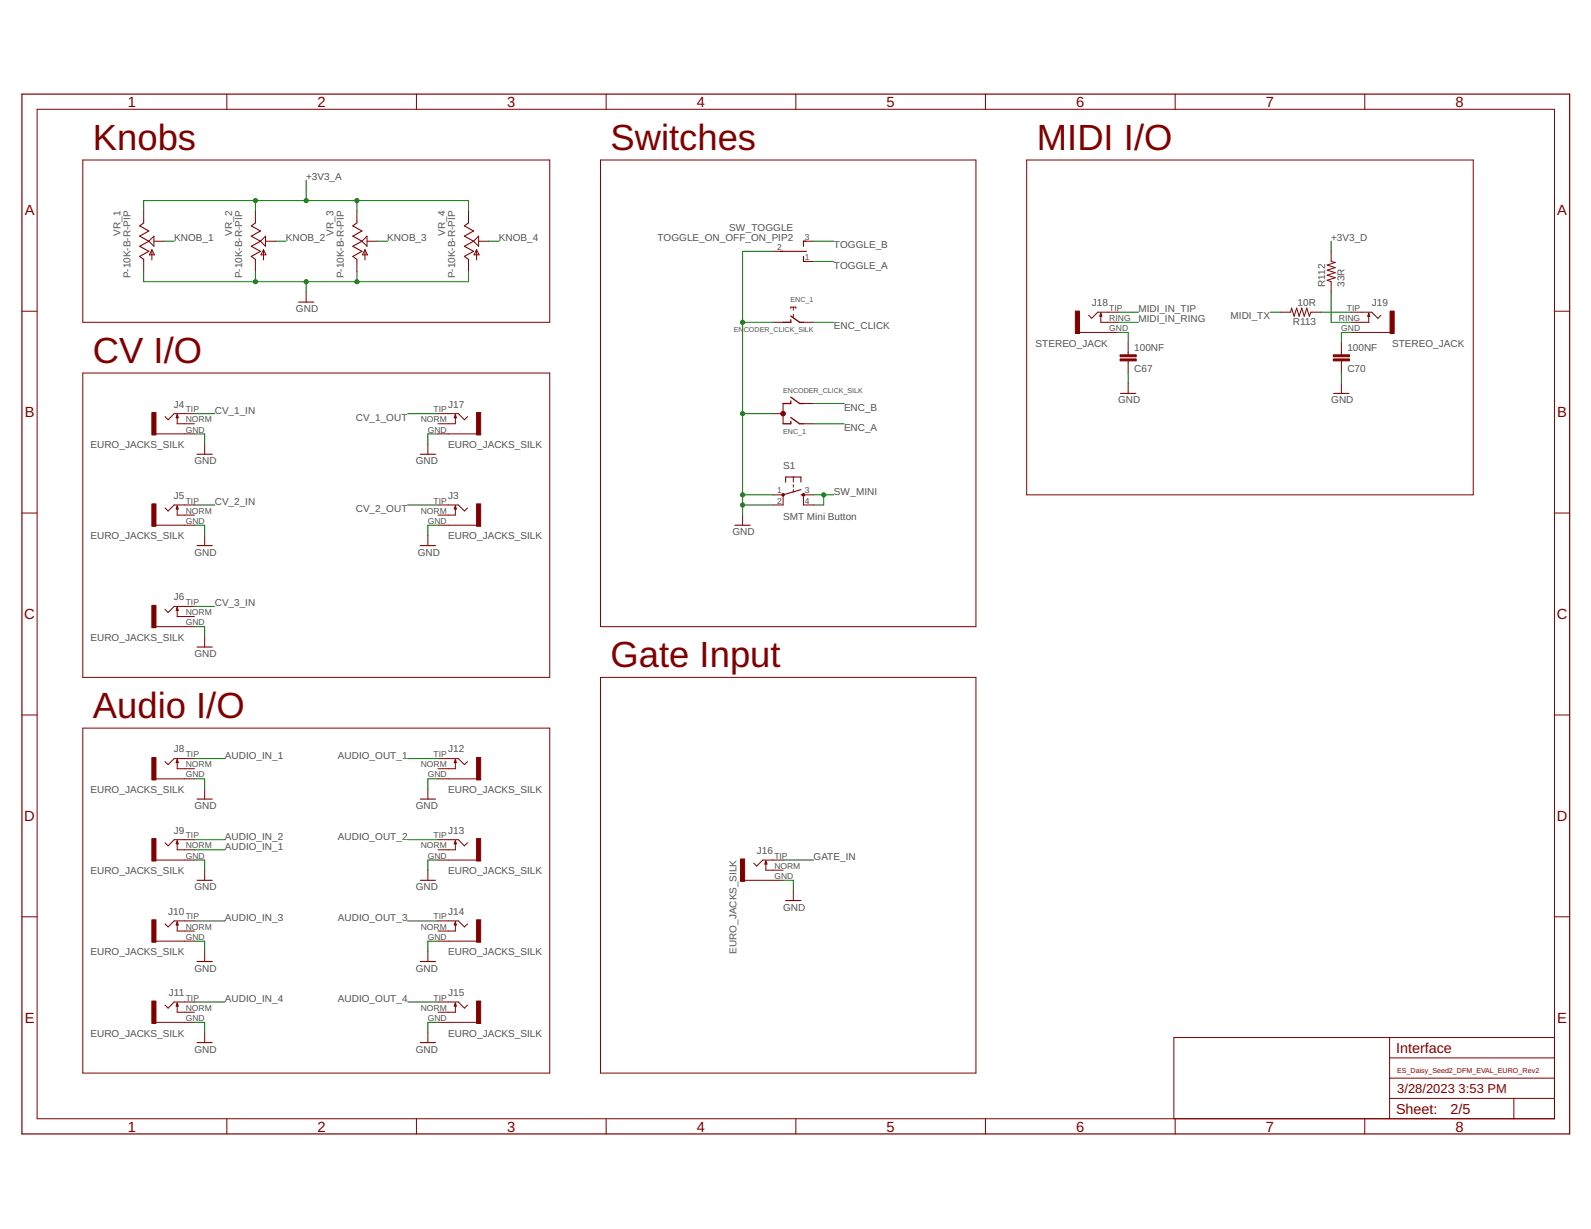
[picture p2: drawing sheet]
<svg xmlns="http://www.w3.org/2000/svg" width="279mm" height="216mm" viewBox="0 0 279 216" stroke-linecap="round" stroke-linejoin="round" font-family="sans-serif">
<g fill="none" stroke="#800000" stroke-width=".18">
<path d="M6.5 19.2h266.5v177.3h-266.5zM39.8 16.5v2.7M73.1 16.5v2.7M106.4 16.5v2.7M139.8 16.5v2.7M173.1 16.5v2.7M206.4 16.5v2.7M239.7 16.5v2.7M14.5 28.1h82v28.5h-82zM25.2 37v2.2M44.9 37v2.2M62.7 37v2.2"/>
<path d="M82.3 37v2.2M105.5 28.1h65.9v82h-65.9zM180.3 28.1h78.4v58.8h-78.4zM3.9 54.7h2.6M25.2 45.6v2.1M26.1 42.4l.9-.9v1.8zM26.7 43.9v1.8M26.7 43.9l.4 .9h-.9zM27 42.4h1.8M44.9 45.6v2.1M45.7 42.4l.9-.9v1.8zM46.3 43.9l.4 .9h-.9z"/>
<path d="M46.3 43.9v1.8M46.6 42.4h1.8M53.8 51.3v1.8M62.7 45.6v2.1M63.6 42.4l.9-.9v1.8zM64.1 43.9l.4 .9h-.9zM64.1 43.9v1.8M64.5 42.4h1.7M82.3 45.6v2.1M83.2 42.4l.9-.9v1.8zM83.7 43.9l.4 .9h-.9zM83.7 43.9v1.8"/>
<path d="M84.1 42.4h1.7M135.7 56.6h1.8M135.7 44.2h1.8M138.9 54.2v-.2h.9v.2M139.3 54v.5M139.3 55.2v.5M141.1 56.6h1.8M141.1 42.4h1.8M141.1 45.9h1.8M189.6 58.4h6.7M193.3 55v1.6h3M196.3 54.8h-3.5l-1.1 1.1-.5-.5"/>
<path d="M224.9 54.8h1.8l.1-.7 .5 1.5 .4-1.5 .5 1.5 .4-1.5 .4 1.5 .5-1.5 .4 1.5 .3-.8h1.8M233.8 44.2v1.7l.7 .2-1.4 .5 1.4 .4-1.4 .5 1.4 .4-1.4 .4 1.4 .5-1.4 .4 .7 .3v1.8M237.3 54.8h3.6l1.1 1.1 .5-.5M237.3 58.4h6.8M240.4 55v1.6h-3.1M273 54.7h2.7M14.5 65.5h82v53.5h-82zM27.4 76.2h6.7M31.1 72.8v1.6h3M34.1 72.7h-3.5l-1.1 1-.5-.5M35.9 78v1.8M75.1 78v1.8"/>
<path d="M76.9 72.7h3.6l1.1 1 .5-.5M76.9 76.2h6.8M80 72.8v1.6h-3.1M135.7 72.7h1.8M137.5 70.9v3.5M141.1 74.4h1.8M141.1 70.9h1.8M198.1 60.2v2.1M198.1 63.4v2.1M198.1 67.3v1.8M235.6 60.2v2.1M235.6 63.4v2.1"/>
<path d="M235.6 67.3v1.8M3.9 90.1h2.6M27.4 92.3h6.7M31.1 88.9v1.6h3M34.1 88.7h-3.5l-1.1 1.1-.5-.6M35.9 94v1.8M75.1 94v1.8M76.9 88.7h3.6l1.1 1.1 .5-.6M76.9 92.3h6.8M80 88.9v1.6h-3.1M130.4 90.5v1.8M135.7 86.9h1.8v1.8h-1.8"/>
<path d="M139.3 83.8v.9M139.3 85.1v.5M139.3 86v.5M142.9 86.9h-1.8v1.8h1.8M273 90.1h2.7M27.4 110.1h6.7M31.1 106.7v1.6h3M34.1 106.5h-3.5l-1.1 1.1-.5-.5M35.9 111.9v1.8M105.5 119h65.9v69.5h-65.9zM3.9 125.6h2.6M14.5 127.9h82v60.6h-82z"/>
<path d="M27.4 136.8h6.7M31.1 133.4v1.6h3M34.1 133.3h-3.5l-1.1 1-.5-.5M35.9 138.6v1.8M75.1 138.6v1.8M76.9 133.3h3.6l1.1 1 .5-.5M76.9 136.8h6.8M80 133.4v1.6h-3.1M273 125.6h2.7M27.4 151.1h6.7M31.1 147.7v1.6h3M34.1 147.5h-3.5l-1.1 1.1-.5-.5"/>
<path d="M35.9 152.9v1.7M75.1 152.9v1.7M76.9 147.5h3.6l1.1 1.1 .5-.5M76.9 151.1h6.8M80 147.7v1.6h-3.1M130.7 154.6h6.8M134.5 151.3v1.6h3M137.5 151.1h-3.5l-1.1 1-.5-.5M139.3 156.4v1.8M3.9 161.1h2.6M27.4 165.3h6.7M27.4 179.6h6.7"/>
<path d="M31.1 161.9v1.7h3M31.1 176.2v1.6h3M34.1 161.8h-3.5l-1.1 1-.5-.5M34.1 176h-3.5l-1.1 1.1-.5-.5M35.9 167.1v1.8M75.1 167.1v1.8M76.9 161.8h3.6l1.1 1 .5-.5M76.9 165.3h6.8M76.9 176h3.6l1.1 1.1 .5-.5M76.9 179.6h6.8M80 161.9v1.7h-3.1M80 176.2v1.6h-3.1"/>
<path d="M273 161.1h2.7M35.9 181.4v1.8M39.8 196.5v2.7M73.1 196.5v2.7M75.1 181.4v1.8M106.4 196.5v2.7M139.8 196.5v2.7M173.1 196.5v2.7M206.4 196.5v2.7M239.7 196.5v2.7M244 193h29M244 182.3v14.2"/>
<path d="M244 189.4h29M244 185.8h29M265.9 193v3.5M273 182.3h-66.9v14.2"/>
</g>
<path d="M3.9 16.5h271.8v182.7h-271.8z" fill="none" stroke="#800000" stroke-width=".21"/>
<g fill="none" stroke="#800000" stroke-width=".19">
<path d="M25.2 39.2l-.7 .5 1.6 .9-1.6 .9 1.6 .9-1.6 .9 1.6 .9-1.6 .8 .7 .6M44.9 39.2l-.8 .5 1.6 .9-1.6 .9 1.6 .9-1.6 .9 1.6 .9-1.6 .8 .8 .6M62.7 39.2l-.7 .5 1.6 .9-1.6 .9 1.6 .9-1.6 .9 1.6 .9-1.6 .8 .7 .6M82.3 39.2l-.7 .5 1.6 .9-1.6 .9 1.6 .9-1.6 .9 1.6 .9-1.6 .8 .7 .6M52.4 53.1h2.7M137.1 44.2h4.5M141.1 45v.9h.4M141.5 42.4h-.4v.9M193.3 55l.2 .6h-.4zM240.4 55l.1 .6h-.3zM31.1 72.8l.2 .6h-.4zM34.6 79.8h2.7"/>
<path d="M73.8 79.8h2.7M80 72.8l.1 .6h-.3zM196.8 69.1h2.7M234.2 69.1h2.7M31.1 88.9l.2 .5h-.4zM34.6 95.8h2.7M73.8 95.8h2.7M80 88.9l.1 .5h-.3zM129.1 92.3h2.6M138 84.7v-.9h2.7v.9M140.7 86.9h.4M140.7 86l-3.2 .9"/>
<path d="M31.1 106.7l.2 .5h-.4zM34.6 113.7h2.7M31.1 133.4l.2 .6h-.4zM80 133.4l.1 .6h-.3zM31.1 147.7l.2 .5h-.4zM34.6 140.4h2.7M34.6 154.6h2.7M73.8 140.4h2.7M73.8 154.6h2.7M80 147.7l.1 .5h-.3zM134.5 151.3l.2 .5h-.4zM138 158.2h2.7"/>
<path d="M31.1 161.9l.2 .6h-.4zM31.1 176.2l.2 .5h-.4zM34.6 168.9h2.7M73.8 168.9h2.7M80 161.9l.1 .6h-.3zM80 176.2l.1 .5h-.3zM34.6 183.2h2.7M73.8 183.2h2.7"/>
</g>
<path d="M138.9 56.2v.4h-1.4M138.9 55.5l1.5 1.1h.7M138.9 74v.4h-1.4M138.9 73.3l1.5 1.1h.7M138.9 70.4v.5h-1.4M138.9 69.8l1.5 1.1h.7" fill="none" stroke="#800000" stroke-width=".23"/>
<g fill="#800000" stroke="#800000" stroke-width=".18">
<path d="M137.4 86.8h.3v.3h-.3z" fill-rule="evenodd"/>
<path d="M140.9 86.8h.4v.3h-.4z" fill-rule="evenodd"/>
<circle cx="137.5" cy="72.7" r=".4"/>
</g>
<g fill="#800000" stroke="#800000" stroke-width=".18">
<path d="M26.7 133.1h.7v3.9h-.7z"/>
<path d="M26.7 147.3h.7v4h-.7z"/>
<path d="M26.7 161.6h.7v3.9h-.7z"/>
<path d="M26.7 175.9h.7v3.9h-.7z"/>
<path d="M83.7 133.1h.7v3.9h-.7z"/>
<path d="M83.7 147.3h.7v4h-.7z"/>
<path d="M83.7 161.6h.7v3.9h-.7z"/>
<path d="M83.7 175.9h.7v3.9h-.7z"/>
<path d="M26.7 72.5h.7v3.9h-.7z"/>
<path d="M26.7 88.5h.7v4h-.7z"/>
<path d="M26.7 106.3h.7v4h-.7z"/>
<path d="M188.8 54.7h.8v3.9h-.8z"/>
<path d="M244.1 54.7h.7v3.9h-.7z"/>
<path d="M196.7 62.3h2.8v.4h-2.8z"/>
<path d="M196.7 63.1h2.8v.3h-2.8z"/>
<path d="M234.1 62.3h2.9v.4h-2.9z"/>
<path d="M234.1 63.1h2.9v.3h-2.9z"/>
<path d="M130 150.9h.8v3.9h-.8z"/>
<path d="M83.7 88.5h.7v4h-.7z"/>
<path d="M83.7 72.5h.7v3.9h-.7z"/>
</g>
<g fill="none" stroke="#008000" stroke-width=".18">
<path d="M25.2 37v-1.8h57.1v1.8M44.9 35.2v1.8M53.8 31.7v3.5M62.7 35.2v1.8M25.2 47.7v1.8h57.1v-1.8M28.8 42.4h1.8M44.9 47.7v1.8M48.4 42.4h1.8M53.8 49.5v1.8M62.7 47.7v1.8M66.2 42.4h1.8M85.8 42.4h1.8"/>
<path d="M130.4 56.6h5.3M135.7 44.2h-5.3v46.3M142.9 56.6h3.5M142.9 42.4h3.5M142.9 45.9h3.5M196.3 56.6h3.6M196.3 58.4h1.8v1.8M196.3 54.8h3.6M223.1 54.8h1.8M232 54.8h5.3M233.8 51.3v5.3h3.5M233.8 42.4v1.8"/>
<path d="M237.3 58.4h-1.7v1.8M34.1 72.7h3.6M34.1 76.2h1.8v1.8M71.6 72.7h5.3M76.9 76.2h-1.8v1.8M130.4 72.7h5.3M142.9 74.4h5.3M142.9 70.9h5.3M198.1 65.5v1.8M235.6 65.5v1.8M34.1 88.7h3.6M34.1 92.3h1.8v1.7"/>
<path d="M71.6 88.7h5.3M76.9 92.3h-1.8v1.7M130.4 86.9h5.3M130.4 88.7h5.3M142.9 86.9h3.5M144.7 86.9v1.8h-1.8M34.1 110.1h1.8v1.8M34.1 106.5h3.6M34.1 136.8h1.8v1.8M34.1 133.3h5.4M71.6 133.3h5.3M76.9 136.8h-1.8v1.8"/>
<path d="M34.1 151.1h1.8v1.8M34.1 149.3h5.4M34.1 147.5h5.4M71.6 147.5h5.3M76.9 151.1h-1.8v1.8M137.5 151.1h5.4M137.5 154.6h1.8v1.8M34.1 165.3h1.8v1.8M34.1 179.6h1.8v1.8M34.1 161.8h5.4M34.1 176h5.4M71.6 161.8h5.3"/>
<path d="M71.6 176h5.3M76.9 165.3h-1.8v1.8M76.9 179.6h-1.8v1.8"/>
</g>
<g fill="#008000" stroke="#008000" stroke-width=".18">
<circle cx="62.7" cy="35.2" r=".36"/>
<circle cx="44.9" cy="35.2" r=".36"/>
<circle cx="53.8" cy="35.2" r=".36"/>
<circle cx="62.7" cy="49.5" r=".36"/>
<circle cx="44.9" cy="49.5" r=".36"/>
<circle cx="53.8" cy="49.5" r=".36"/>
<circle cx="130.4" cy="56.6" r=".36"/>
<circle cx="130.4" cy="72.7" r=".36"/>
<circle cx="130.4" cy="88.7" r=".36"/>
<circle cx="130.4" cy="86.9" r=".36"/>
<circle cx="144.7" cy="86.9" r=".36"/>
</g>
<g font-size="6.4" fill="#800000">
<text x="16.3" y="26.3">Knobs</text>
<text x="107.2" y="26.3">Switches</text>
<text x="182.1" y="26.3">MIDI I/O</text>
<text x="16.3" y="63.8">CV I/O</text>
<text x="107.2" y="117.2">Gate Input</text>
<text x="16.3" y="126.1">Audio I/O</text>
</g>
<g font-size="2.6" fill="#800000">
<text x="22.5" y="18.8">1</text>
<text x="55.8" y="18.8">2</text>
<text x="89.1" y="18.8">3</text>
<text x="122.4" y="18.8">4</text>
<text x="155.7" y="18.8">5</text>
<text x="189" y="18.8">6</text>
<text x="222.3" y="18.8">7</text>
<text x="255.6" y="18.8">8</text>
<text x="4.3" y="37.8">A</text>
<text x="273.5" y="37.8">A</text>
<text x="4.3" y="73.3">B</text>
<text x="273.5" y="73.3">B</text>
<text x="4.3" y="108.8">C</text>
<text x="273.4" y="108.8">C</text>
<text x="4.3" y="144.2">D</text>
<text x="273.4" y="144.2">D</text>
<text x="4.3" y="179.7">E</text>
<text x="273.5" y="179.7">E</text>
<text x="22.5" y="198.8">1</text>
<text x="55.8" y="198.8">2</text>
<text x="89.1" y="198.8">3</text>
<text x="122.4" y="198.8">4</text>
<text x="155.7" y="198.8">5</text>
<text x="189" y="198.8">6</text>
<text x="222.3" y="198.8">7</text>
<text x="255.6" y="198.8">8</text>
</g>
<g font-size="2.5" fill="#800000">
<text x="245.2" y="184.9">Interface</text>
<text x="245.2" y="195.7">Sheet:</text>
<text x="254.7" y="195.6">2/5</text>
</g>
<g font-size="2.3" fill="#800000">
<text x="245.4" y="192.1">3/28/2023</text>
<text x="256.2" y="192.1">3:53 PM</text>
</g>
<g font-size="1.8" fill="#505050">
<text x="53.8" y="31.7">+3V3_A</text>
<text x="21.1" y="41.4" transform="rotate(-90 21.1 41.4)">VR_1</text>
<text x="40.7" y="41.4" transform="rotate(-90 40.7 41.4)">VR_2</text>
<text x="58.6" y="41.4" transform="rotate(-90 58.6 41.4)">VR_3</text>
<text x="78.2" y="41.4" transform="rotate(-90 78.2 41.4)">VR_4</text>
<text x="128.1" y="40.6">SW_TOGGLE</text>
<text x="30.6" y="42.4">KNOB_1</text>
<text x="50.2" y="42.4">KNOB_2</text>
<text x="68" y="42.4">KNOB_3</text>
<text x="87.6" y="42.4">KNOB_4</text>
<text x="115.5" y="42.4">TOGGLE_ON_OFF_ON_PIP2</text>
<text x="146.4" y="47.2">TOGGLE_A</text>
<text x="146.4" y="43.6">TOGGLE_B</text>
<text x="233.8" y="42.4">+3V3_D</text>
<text x="22.9" y="48.9" transform="rotate(-90 22.9 48.9)">P-10K-B-R-PIP</text>
<text x="42.5" y="48.9" transform="rotate(-90 42.5 48.9)">P-10K-B-R-PIP</text>
<text x="60.4" y="48.9" transform="rotate(-90 60.4 48.9)">P-10K-B-R-PIP</text>
<text x="80" y="48.9" transform="rotate(-90 80 48.9)">P-10K-B-R-PIP</text>
<text x="191.7" y="53.8">J18</text>
<text x="227.9" y="53.8">10R</text>
<text x="232.7" y="50.4" transform="rotate(-90 232.7 50.4)">R112</text>
<text x="236.1" y="50.4" transform="rotate(-90 236.1 50.4)">33R</text>
<text x="240.9" y="53.8">J19</text>
<text x="52" y="54.8">GND</text>
<text x="146.4" y="57.9">ENC_CLICK</text>
<text x="199.9" y="54.8">MIDI_IN_TIP</text>
<text x="199.9" y="56.6">MIDI_IN_RING</text>
<text x="216.1" y="56.1">MIDI_TX</text>
<text x="227" y="57.1">R113</text>
<text x="181.9" y="60.9">STEREO_JACK</text>
<text x="199.2" y="61.7">100NF</text>
<text x="199.2" y="65.3">C67</text>
<text x="236.6" y="61.7">100NF</text>
<text x="236.6" y="65.3">C70</text>
<text x="244.5" y="60.9">STEREO_JACK</text>
<text x="30.5" y="71.6">J4</text>
<text x="78.7" y="71.6">J17</text>
<text x="196.3" y="70.9">GND</text>
<text x="233.8" y="70.9">GND</text>
<text x="37.7" y="72.7">CV_1_IN</text>
<text x="62.5" y="73.9">CV_1_OUT</text>
<text x="148.2" y="75.7">ENC_A</text>
<text x="148.2" y="72.1">ENC_B</text>
<text x="15.9" y="78.7">EURO_JACKS_SILK</text>
<text x="34.2" y="81.6">GND</text>
<text x="73" y="81.6">GND</text>
<text x="78.7" y="78.7">EURO_JACKS_SILK</text>
<text x="137.5" y="82.5">S1</text>
<text x="30.5" y="87.6">J5</text>
<text x="37.7" y="88.7">CV_2_IN</text>
<text x="62.5" y="90">CV_2_OUT</text>
<text x="78.7" y="87.6">J3</text>
<text x="146.4" y="86.9">SW_MINI</text>
<text x="15.9" y="94.8">EURO_JACKS_SILK</text>
<text x="78.7" y="94.8">EURO_JACKS_SILK</text>
<text x="128.6" y="94.1">GND</text>
<text x="137.5" y="91.4">SMT Mini Button</text>
<text x="34.2" y="97.6">GND</text>
<text x="73.4" y="97.6">GND</text>
<text x="30.5" y="105.5">J6</text>
<text x="37.7" y="106.5">CV_3_IN</text>
<text x="15.9" y="112.6">EURO_JACKS_SILK</text>
<text x="34.2" y="115.4">GND</text>
<text x="30.5" y="132.2">J8</text>
<text x="39.5" y="133.3">AUDIO_IN_1</text>
<text x="59.3" y="133.3">AUDIO_OUT_1</text>
<text x="78.7" y="132.2">J12</text>
<text x="15.9" y="139.3">EURO_JACKS_SILK</text>
<text x="34.2" y="142.2">GND</text>
<text x="73" y="142.2">GND</text>
<text x="78.7" y="139.3">EURO_JACKS_SILK</text>
<text x="30.5" y="146.4">J9</text>
<text x="39.5" y="149.3">AUDIO_IN_1</text>
<text x="39.5" y="147.5">AUDIO_IN_2</text>
<text x="59.3" y="147.5">AUDIO_OUT_2</text>
<text x="78.7" y="146.4">J13</text>
<text x="15.9" y="153.6">EURO_JACKS_SILK</text>
<text x="78.7" y="153.6">EURO_JACKS_SILK</text>
<text x="132.9" y="150">J16</text>
<text x="142.9" y="151.1">GATE_IN</text>
<text x="29.5" y="160.7">J10</text>
<text x="34.2" y="156.4">GND</text>
<text x="39.5" y="161.8">AUDIO_IN_3</text>
<text x="59.3" y="161.8">AUDIO_OUT_3</text>
<text x="73" y="156.4">GND</text>
<text x="78.7" y="160.7">J14</text>
<text x="137.5" y="160">GND</text>
<text x="15.9" y="167.8">EURO_JACKS_SILK</text>
<text x="78.7" y="167.8">EURO_JACKS_SILK</text>
<text x="129.3" y="167.5" transform="rotate(-90 129.3 167.5)">EURO_JACKS_SILK</text>
<text x="34.2" y="170.7">GND</text>
<text x="73" y="170.7">GND</text>
<text x="29.7" y="175">J11</text>
<text x="39.5" y="176">AUDIO_IN_4</text>
<text x="59.3" y="176">AUDIO_OUT_4</text>
<text x="78.7" y="175">J15</text>
<text x="15.9" y="182.1">EURO_JACKS_SILK</text>
<text x="34.2" y="184.9">GND</text>
<text x="73" y="184.9">GND</text>
<text x="78.7" y="182.1">EURO_JACKS_SILK</text>
</g>
<g font-size="1.5" fill="#505050">
<text x="136.5" y="43.9">2</text>
<text x="141.3" y="42.1">3</text>
<text x="141.3" y="45.7">1</text>
<text x="194.8" y="58.2">GND</text>
<text x="194.8" y="54.6">TIP</text>
<text x="194.8" y="56.4">RING</text>
<text x="235.1" y="56.4">RING</text>
<text x="235.5" y="58.2">GND</text>
<text x="236.5" y="54.6">TIP</text>
<text x="32.6" y="76">GND</text>
<text x="32.6" y="72.4">TIP</text>
<text x="32.6" y="74.2">NORM</text>
<text x="73.9" y="74.2">NORM</text>
<text x="75.1" y="76">GND</text>
<text x="76.1" y="72.4">TIP</text>
<text x="32.6" y="88.5">TIP</text>
<text x="76.1" y="88.5">TIP</text>
<text x="136.5" y="86.7">1</text>
<text x="136.5" y="88.5">2</text>
<text x="141.3" y="86.7">3</text>
<text x="141.3" y="88.5">4</text>
<text x="32.6" y="92">GND</text>
<text x="32.6" y="90.2">NORM</text>
<text x="73.9" y="90.2">NORM</text>
<text x="75.1" y="92">GND</text>
<text x="32.6" y="106.3">TIP</text>
<text x="32.6" y="109.8">GND</text>
<text x="32.6" y="108.1">NORM</text>
<text x="32.6" y="136.6">GND</text>
<text x="32.6" y="133">TIP</text>
<text x="32.6" y="134.8">NORM</text>
<text x="73.9" y="134.8">NORM</text>
<text x="75.1" y="136.6">GND</text>
<text x="76.1" y="133">TIP</text>
<text x="32.6" y="147.3">TIP</text>
<text x="32.6" y="149">NORM</text>
<text x="73.9" y="149">NORM</text>
<text x="76.1" y="147.3">TIP</text>
<text x="32.6" y="150.8">GND</text>
<text x="75.1" y="150.8">GND</text>
<text x="136" y="154.4">GND</text>
<text x="136" y="150.8">TIP</text>
<text x="136" y="152.6">NORM</text>
<text x="32.6" y="161.5">TIP</text>
<text x="76.1" y="161.5">TIP</text>
<text x="32.6" y="165.1">GND</text>
<text x="32.6" y="163.3">NORM</text>
<text x="73.9" y="163.3">NORM</text>
<text x="75.1" y="165.1">GND</text>
<text x="32.6" y="179.3">GND</text>
<text x="32.6" y="175.8">TIP</text>
<text x="32.6" y="177.6">NORM</text>
<text x="73.9" y="177.6">NORM</text>
<text x="75.1" y="179.3">GND</text>
<text x="76.1" y="175.8">TIP</text>
</g>
<g font-size="1.2" fill="#505050">
<text x="138.8" y="53.1">ENC_1</text>
<text x="128.9" y="58.4">EN</text>
<text x="130.6" y="58.4">CODER_CLICK_SILK</text>
<text x="137.5" y="69.1">ENCODER_CLICK_SILK</text>
<text x="137.5" y="76.2">ENC_1</text>
</g>
<text font-size="1.2" fill="#800000" x="245.4" y="188.5">ES_Daisy_Seed2_DFM_EVAL_EURO_Rev2</text>
</svg>
